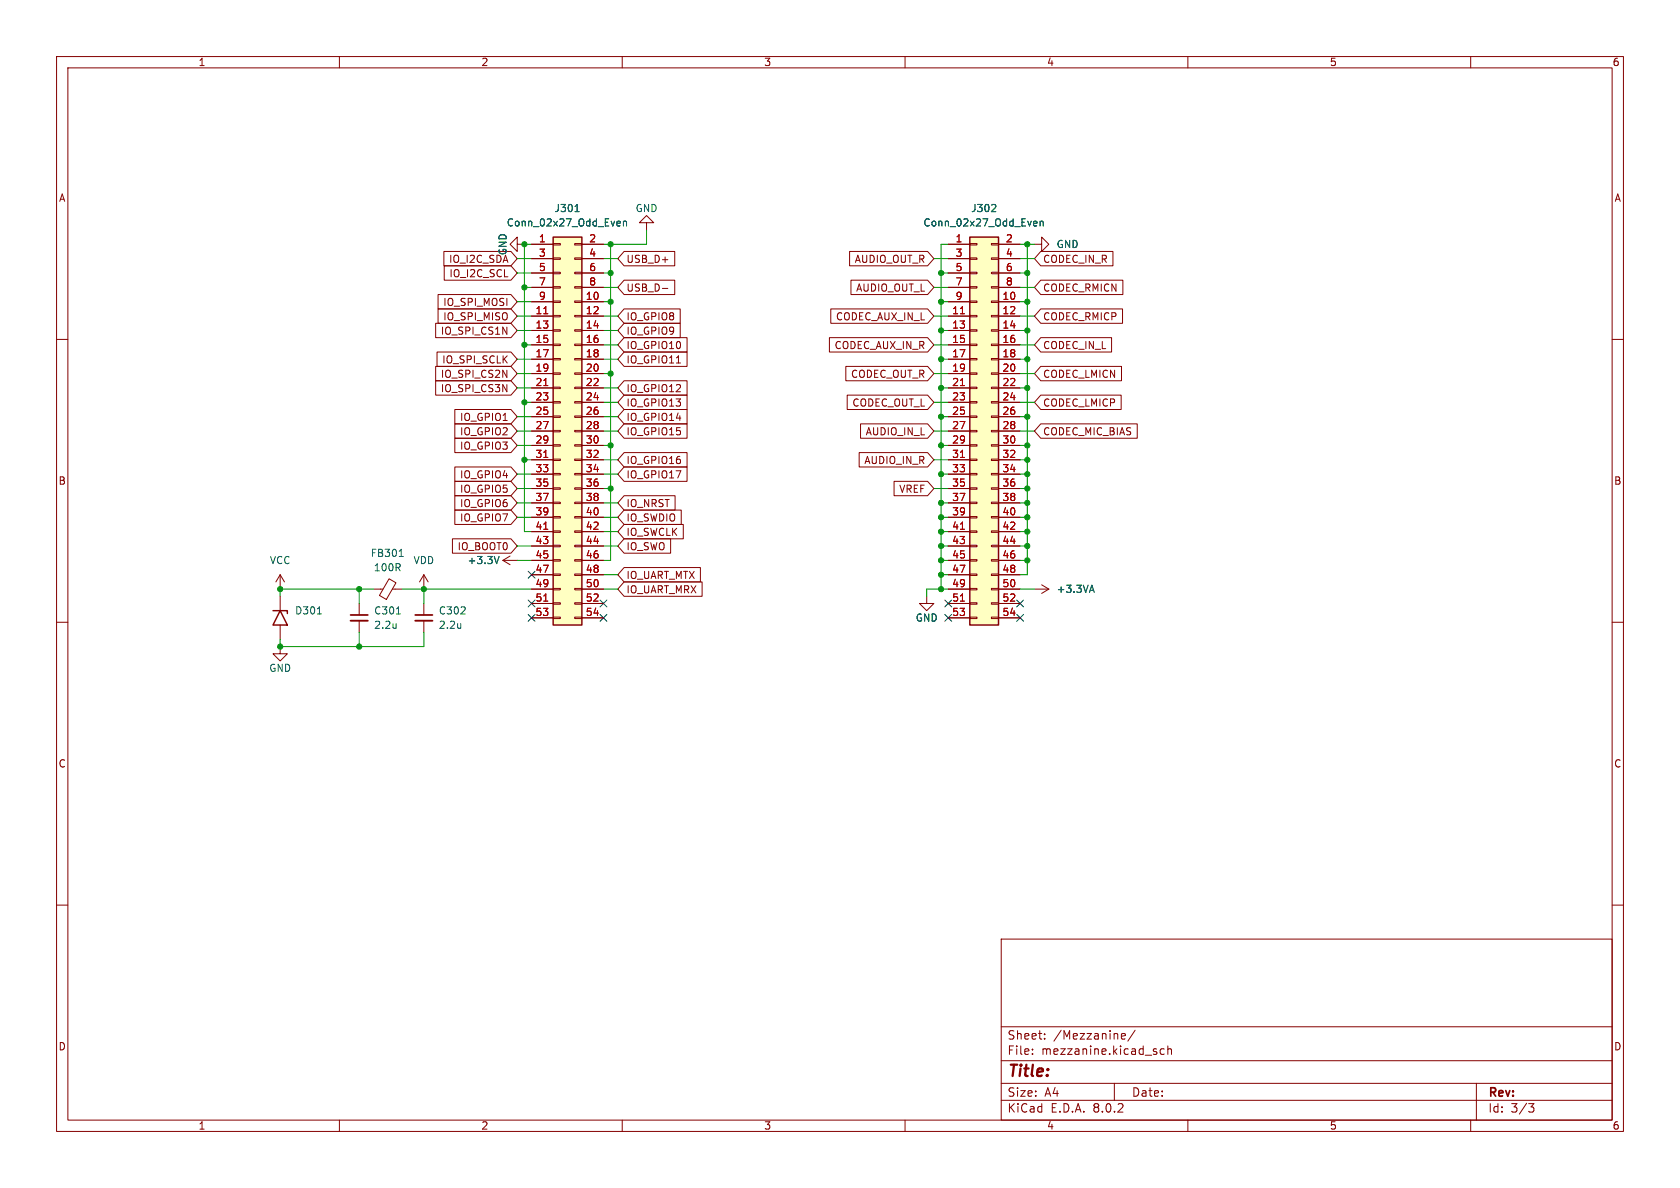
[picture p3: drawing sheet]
<svg xmlns="http://www.w3.org/2000/svg" width="297mm" height="210mm" viewBox="0 0 297 210" stroke-linecap="round" stroke-linejoin="round" font-family="sans-serif">
<g fill="none" stroke="#840000" stroke-width=".18">
<path d="M10 10h277v190h-277zM12 12h273v186h-273zM60 10v2M110 10v2M160 10v2M210 10v2M260 10v2M10 60h2M285 60h2M10 110h2M285 110h2M10 160h2"/>
<path d="M285 160h2M177 166h108v32h-108zM60 198v2M110 198v2M160 198v2M177 194.5h108M177 191.5h108M177 187.5h108M177 181.5h108M182.5 186.3v.1M182.5 185.5v.1M184.7 183.6v.1"/>
<path d="M184.7 182.8v.1M197 191.5v3M198.2 183.5l.3 .2 .4-.1M198.2 182.9l.3-.2h.2l.3 .2v.2l-.8 .1M200.7 182.1l-1.3 2M205.8 185.5l-.4-.1-.3 .3v.4l.1 .2h.6M206.5 185.5l.2-.1 .3 .1 .1 .9M206.5 184.9v1.5M210 198v2M260 198v2M261 191.5v6.5M270.2 195.1h1l-.5 .6 .4 .1 .1 .5-.3 .3h-.4"/>
</g>
<path d="M97.8 41.9h5.1v68.6h-5.1z" fill="#ffffc2"/>
<g fill="none" stroke="#840000" stroke-width=".18">
<path d="M114.3 39.4h1.3l-1.3-1.3-1.3 1.3h1.3v1.2M91.4 43.2v-1.3l-1.2 1.3 1.2 1.3v-1.3h1.3M94 43.2h3.8M94 53.3h3.8M94 55.9h3.8M94 58.4h3.8M94 45.7h3.8M94 48.3h3.8M94 50.8h3.8M97.8 58.3h1.3v.2h-1.3zM97.8 55.8h1.3v.2h-1.3zM97.8 53.2h1.3v.3h-1.3z"/>
<path d="M97.8 50.7h1.3v.2h-1.3zM97.8 48.1h1.3v.3h-1.3zM97.8 45.6h1.3v.2h-1.3zM97.8 43.1h1.3v.2h-1.3zM101.6 58.3h1.3v.2h-1.3zM101.6 55.8h1.3v.2h-1.3zM101.6 53.2h1.3v.3h-1.3zM101.6 50.7h1.3v.2h-1.3zM101.6 48.1h1.3v.3h-1.3zM101.6 45.6h1.3v.2h-1.3zM101.6 43.1h1.3v.2h-1.3zM102.9 43.2h3.8"/>
<path d="M102.9 53.3h3.8M102.9 55.9h3.8M102.9 58.4h3.8M102.9 45.7h3.8M102.9 48.3h3.8M102.9 50.8h3.8M94 61h3.8M94 63.5h3.8M94 66h3.8M94 68.6h3.8M94 71.1h3.8M94 73.7h3.8"/>
<path d="M94 76.2h3.8M94 78.7h3.8M97.8 78.6h1.3v.3h-1.3zM97.8 76.1h1.3v.2h-1.3zM97.8 73.5h1.3v.3h-1.3zM97.8 71h1.3v.2h-1.3zM97.8 68.5h1.3v.2h-1.3zM97.8 65.9h1.3v.3h-1.3zM97.8 63.4h1.3v.2h-1.3zM97.8 60.8h1.3v.3h-1.3zM101.6 78.6h1.3v.3h-1.3zM101.6 76.1h1.3v.2h-1.3z"/>
<path d="M101.6 73.5h1.3v.3h-1.3zM101.6 71h1.3v.2h-1.3zM101.6 68.5h1.3v.2h-1.3zM101.6 65.9h1.3v.3h-1.3zM101.6 63.4h1.3v.2h-1.3zM101.6 60.8h1.3v.3h-1.3zM102.9 61h3.8M102.9 63.5h3.8M102.9 66h3.8M102.9 68.6h3.8M102.9 71.1h3.8M102.9 73.7h3.8"/>
<path d="M102.9 76.2h3.8M102.9 78.7h3.8M88.9 99.1h2.5M88.9 99.1l1.3 .7M90.2 98.3l-1.3 .8M94 81.3h3.8M94 83.8h3.8M94 86.4h3.8M94 88.9h3.8M94 91.4h3.8M94 94h3.8M94 96.5h3.8"/>
<path d="M94 99.1h3.8M97.8 98.9h1.3v.3h-1.3zM97.8 96.4h1.3v.2h-1.3zM97.8 93.9h1.3v.2h-1.3zM97.8 91.3h1.3v.3h-1.3zM97.8 88.8h1.3v.2h-1.3zM97.8 86.2h1.3v.3h-1.3zM97.8 83.7h1.3v.2h-1.3zM97.8 81.2h1.3v.2h-1.3zM101.6 98.9h1.3v.3h-1.3zM101.6 96.4h1.3v.2h-1.3zM101.6 93.9h1.3v.2h-1.3z"/>
<path d="M101.6 91.3h1.3v.3h-1.3zM101.6 88.8h1.3v.2h-1.3zM101.6 86.2h1.3v.3h-1.3zM101.6 83.7h1.3v.2h-1.3zM101.6 81.2h1.3v.2h-1.3zM102.9 81.3h3.8M102.9 83.8h3.8M102.9 86.4h3.8M102.9 88.9h3.8M102.9 91.4h3.8M102.9 94h3.8M102.9 96.5h3.8"/>
<path d="M102.9 99.1h3.8M49.5 101.6l-.7 1.3M49.5 101.6v2.5M49.5 101.6l.8 1.3M63.5 106.7v2M63.5 109.7v2.1M74.9 106.7v2M74.9 109.7v2.1M94 101.6h3.8M94 104.1h3.8M94 106.7h3.8M94 109.2h3.8"/>
<path d="M97.8 109.1h1.3v.2h-1.3zM97.8 106.6h1.3v.2h-1.3zM97.8 104h1.3v.3h-1.3zM97.8 101.5h1.3v.2h-1.3zM101.6 109.1h1.3v.2h-1.3zM101.6 106.6h1.3v.2h-1.3zM101.6 104h1.3v.3h-1.3zM101.6 101.5h1.3v.2h-1.3zM102.9 101.6h3.8M102.9 104.1h3.8M102.9 106.7h3.8M102.9 109.2h3.8"/>
<path d="M163.8 105.4v1.3h1.3l-1.3 1.3-1.2-1.3h1.2"/>
</g>
<path d="M97.8 41.9h5.1v68.6h-5.1z" fill="none" stroke="#840000" stroke-width=".25"/>
<path d="M96.1 55.5h.8M96.1 68.2h.8M96.1 80.9h.8M96.1 93.6h.8M96.1 106.3h.8" fill="none" stroke="#a90000" stroke-width=".18"/>
<path d="M101.7 37.4h.7M109.2 39.1l.4 .1 .1 .2-.6 .1M109.6 39.9h-.4M110.2 39.2l.2-.1 .3 .1 .1 .7M110.2 39.1v.8M88.2 98.4l-.4 1.2M70 110.2v.9M70 111h.1M70.1 108.5h.7M81.5 110.2v.9M81.5 111h-.1" fill="none" stroke="#006464" stroke-width=".18"/>
<path d="M62 109.7h3M73.4 109.7h3.1" fill="none" stroke="#840000" stroke-width=".33"/>
<path d="M62 108.7h3M73.4 108.7h3.1" fill="none" stroke="#840000" stroke-width=".3"/>
<path d="M171.4 41.9h5.1v68.6h-5.1z" fill="#ffffc2"/>
<g fill="none" stroke="#840000" stroke-width=".18">
<path d="M77 57.1h13.3l1.1 1.3-1.1 1.3h-13.3zM77.4 52.1h12.9l1.1 1.2-1.1 1.3h-12.9zM77.4 54.6h12.9l1.1 1.3-1.1 1.3h-12.9zM78.5 44.4h11.8l1.1 1.3-1.1 1.3h-11.8zM78.5 47h11.8l1.1 1.3-1.1 1.2h-11.8zM94 43.2h3.8M94 53.3h3.8M94 55.9h3.8M94 58.4h3.8M94 45.7h3.8M94 48.3h3.8M94 50.8h3.8"/>
<path d="M102.9 43.2h3.8M102.9 53.3h3.8M102.9 55.9h3.8M102.9 58.4h3.8M102.9 45.7h3.8M102.9 48.3h3.8M102.9 50.8h3.8M110.3 59.7h11.2v2.5h-11.2l-1.1-1.2zM110.3 49.5h9v2.6h-9l-1.1-1.3zM110.3 44.4h9v2.6h-9l-1.1-1.3zM110.3 57.1h10v2.6h-10l-1.1-1.3zM110.3 54.6h10v2.6h-10l-1.1-1.3z"/>
<path d="M117.1 51h1M146.6 59.7h17.4l1.1 1.3-1.1 1.2h-17.4zM146.9 54.6h17.1l1.1 1.3-1.1 1.3h-17.1zM150.2 44.4h13.8l1.1 1.3-1.1 1.3h-13.8zM150.4 49.5h13.6l1.1 1.3-1.1 1.3h-13.6zM167.6 43.2h3.8M167.6 53.3h3.8M167.6 55.9h3.8M167.6 58.4h3.8M167.6 45.7h3.8M167.6 48.3h3.8M167.6 50.8h3.8"/>
<path d="M171.4 58.3h1.3v.2h-1.3zM171.4 55.8h1.3v.2h-1.3zM171.4 53.2h1.3v.3h-1.3zM171.4 50.7h1.3v.2h-1.3zM171.4 48.1h1.3v.3h-1.3zM171.4 45.6h1.3v.2h-1.3zM171.4 43.1h1.3v.2h-1.3zM175.3 58.3h1.2v.2h-1.2zM175.3 55.8h1.2v.2h-1.2zM175.3 53.2h1.2v.3h-1.2zM175.3 50.7h1.2v.2h-1.2zM175.3 48.1h1.2v.3h-1.2z"/>
<path d="M175.3 45.6h1.2v.2h-1.2zM175.3 43.1h1.2v.2h-1.2zM176.5 43.2h3.8M176.5 53.3h3.8M176.5 55.9h3.8M176.5 58.4h3.8M176.5 45.7h3.8M176.5 48.3h3.8M176.5 50.8h3.8M182.9 43.2h1.2v-1.3l1.3 1.3-1.3 1.3v-1.3M184 59.7h12.5v2.5h-12.5l-1.1-1.2zM184 44.4h12.8v2.6h-12.8l-1.1-1.3z"/>
<path d="M184 54.6h14.4v2.6h-14.4l-1.1-1.3zM184 49.5h14.5v2.6h-14.5l-1.1-1.3zM77 64.8h13.3l1.1 1.2-1.1 1.3h-13.3zM77 67.3h13.3l1.1 1.3-1.1 1.3h-13.3zM77.3 62.2h13l1.1 1.3-1.1 1.3h-13zM80.4 74.9h9.9l1.1 1.3-1.1 1.3h-9.9zM80.4 72.4h9.9l1.1 1.3-1.1 1.2h-9.9zM80.4 77.5h9.9l1.1 1.2-1.1 1.3h-9.9zM94 61h3.8M94 63.5h3.8M94 66h3.8M94 68.6h3.8"/>
<path d="M94 71.1h3.8M94 73.7h3.8M94 76.2h3.8M94 78.7h3.8M102.9 61h3.8M102.9 63.5h3.8M102.9 66h3.8M102.9 68.6h3.8M102.9 71.1h3.8M102.9 73.7h3.8M102.9 76.2h3.8M102.9 78.7h3.8"/>
<path d="M110.3 62.2h11.2v2.6h-11.2l-1.1-1.3zM110.3 67.3h11.2v2.6h-11.2l-1.1-1.3zM110.3 69.8h11.2v2.6h-11.2l-1.1-1.3zM110.3 74.9h11.2v2.6h-11.2l-1.1-1.3zM110.3 72.4h11.2v2.5h-11.2l-1.1-1.2zM119.6 64.2h.7M149.5 64.8h14.5l1.1 1.2-1.1 1.3h-14.5zM149.8 69.8h14.2l1.1 1.3-1.1 1.3h-14.2zM152.1 74.9h11.9l1.1 1.3-1.1 1.3h-11.9zM167.6 61h3.8M167.6 63.5h3.8M167.6 66h3.8"/>
<path d="M167.6 68.6h3.8M167.6 71.1h3.8M167.6 73.7h3.8M167.6 76.2h3.8M167.6 78.7h3.8M171.4 78.6h1.3v.3h-1.3zM171.4 76.1h1.3v.2h-1.3zM171.4 73.5h1.3v.3h-1.3zM171.4 71h1.3v.2h-1.3zM171.4 68.5h1.3v.2h-1.3zM171.4 65.9h1.3v.3h-1.3zM171.4 63.4h1.3v.2h-1.3z"/>
<path d="M171.4 60.8h1.3v.3h-1.3zM175.3 78.6h1.2v.3h-1.2zM175.3 76.1h1.2v.2h-1.2zM175.3 73.5h1.2v.3h-1.2zM175.3 71h1.2v.2h-1.2zM175.3 68.5h1.2v.2h-1.2zM175.3 65.9h1.2v.3h-1.2zM175.3 63.4h1.2v.2h-1.2zM175.3 60.8h1.2v.3h-1.2zM176.5 61h3.8M176.5 63.5h3.8M176.5 66h3.8"/>
<path d="M176.5 68.6h3.8M176.5 71.1h3.8M176.5 73.7h3.8M176.5 76.2h3.8M176.5 78.7h3.8M184 64.8h14.3v2.5h-14.3l-1.1-1.3zM184 69.8h14.2v2.6h-14.2l-1.1-1.3zM184 74.9h17v2.6h-17l-1.1-1.3zM80 95.2h10.3l1.1 1.3-1.1 1.3h-10.3zM80.4 82.5h9.9l1.1 1.3-1.1 1.3h-9.9zM80.4 85.1h9.9l1.1 1.3-1.1 1.2h-9.9zM80.4 90.2h9.9l1.1 1.2-1.1 1.3h-9.9z"/>
<path d="M80.4 87.6h9.9l1.1 1.3-1.1 1.3h-9.9zM94 81.3h3.8M94 83.8h3.8M94 86.4h3.8M94 88.9h3.8M94 91.4h3.8M94 94h3.8M94 96.5h3.8M94 99.1h3.8M102.9 81.3h3.8M102.9 83.8h3.8M102.9 86.4h3.8"/>
<path d="M102.9 88.9h3.8M102.9 91.4h3.8M102.9 94h3.8M102.9 96.5h3.8M102.9 99.1h3.8M110.3 95.2h8.3v2.6h-8.3l-1.1-1.3zM110.3 92.7h10.5v2.6h-10.5l-1.1-1.3zM110.3 87.6h9v2.6h-9l-1.1-1.3zM110.3 90.2h10.1v2.5h-10.1l-1.1-1.3zM110.3 80h11.2v2.6h-11.2l-1.1-1.3zM110.3 82.5h11.2v2.6h-11.2l-1.1-1.3zM151.9 80h12.1l1.1 1.3-1.1 1.3h-12.1z"/>
<path d="M158.1 85.1h5.9l1.1 1.3-1.1 1.2h-5.9zM167.6 81.3h3.8M167.6 83.8h3.8M167.6 86.4h3.8M167.6 88.9h3.8M167.6 91.4h3.8M167.6 94h3.8M167.6 96.5h3.8M167.6 99.1h3.8M171.4 98.9h1.3v.3h-1.3zM171.4 96.4h1.3v.2h-1.3zM171.4 93.9h1.3v.2h-1.3z"/>
<path d="M171.4 91.3h1.3v.3h-1.3zM171.4 88.8h1.3v.2h-1.3zM171.4 86.2h1.3v.3h-1.3zM171.4 83.7h1.3v.2h-1.3zM171.4 81.2h1.3v.2h-1.3zM175.3 98.9h1.2v.3h-1.2zM175.3 96.4h1.2v.2h-1.2zM175.3 93.9h1.2v.2h-1.2zM175.3 91.3h1.2v.3h-1.2zM175.3 88.8h1.2v.2h-1.2zM175.3 86.2h1.2v.3h-1.2zM175.3 83.7h1.2v.2h-1.2z"/>
<path d="M175.3 81.2h1.2v.2h-1.2zM176.5 81.3h3.8M176.5 83.8h3.8M176.5 86.4h3.8M176.5 88.9h3.8M176.5 91.4h3.8M176.5 94h3.8M176.5 96.5h3.8M176.5 99.1h3.8M49.5 114.3v1.3h1.3l-1.3 1.2-1.2-1.2h1.2M49.5 105.4v2.6M49.5 110.5v2.5"/>
<path d="M66 104.1h1.7M68.8 102.3l1.2 .7-1.7 3-1.2-.7zM69.4 104.1h1.7M74.9 101.6l-.7 1.3M74.9 101.6v2.5M74.9 101.6l.8 1.3M94 101.6h3.8M94 104.1h3.8M94 106.7h3.8M94 109.2h3.8M102.9 101.6h3.8M102.9 104.1h3.8"/>
<path d="M102.9 106.7h3.8M102.9 109.2h3.8M110.3 102.9h13.8v2.5h-13.8l-1.1-1.3zM110.3 100.3h13.5v2.6h-13.5l-1.1-1.3zM167.6 101.6h3.8M167.6 104.1h3.8M167.6 106.7h3.8M167.6 109.2h3.8M171.4 109.1h1.3v.2h-1.3zM171.4 106.6h1.3v.2h-1.3zM171.4 104h1.3v.3h-1.3zM171.4 101.5h1.3v.2h-1.3z"/>
<path d="M175.3 109.1h1.2v.2h-1.2zM175.3 106.6h1.2v.2h-1.2zM175.3 104h1.2v.3h-1.2zM175.3 101.5h1.2v.2h-1.2zM176.5 101.6h3.8M176.5 104.1h3.8M176.5 106.7h3.8M176.5 109.2h3.8M182.9 104.1h2.5M184.1 103.4l1.3 .7M185.4 104.1l-1.3 .8"/>
</g>
<path d="M171.4 41.9h5.1v68.6h-5.1zM48.3 108h2.5v.5M49.5 108l1.3 2.5h-2.5z" fill="none" stroke="#840000" stroke-width=".25"/>
<path d="M96.1 55.5h.8M169.8 55.5h.7M96.1 68.2h.8M169.8 68.2h.7M96.1 80.9h.8M96.1 93.6h.8M169.8 80.9h.7M169.8 93.6h.7M96.1 106.3h.8M169.8 106.3h.7" fill="none" stroke="#a90000" stroke-width=".18"/>
<g fill="none" stroke="#006464" stroke-width=".18">
<path d="M101.7 37.4h.7M109.2 39.1l.4 .1 .1 .2-.6 .1M109.6 39.9h-.4M110.2 39.2l.2-.1 .3 .1 .1 .7M110.2 39.1v.8M175.9 36.2l.1 .2v.3l-.7 .7h.7M182.9 39.1l.4 .1v.2l-.6 .1M183.3 39.9h-.4M183.9 39.2l.2-.1 .3 .1v.7M183.9 39.1v.8M70.6 98.4h.7M70.8 97.3l.1-.2v1.3"/>
<path d="M88.2 98.4l-.4 1.2M56.1 108.5h.7M192.7 104.4h.6M193 103.4l.5 1.3"/>
</g>
<g fill="none" stroke="#009600" stroke-width=".18">
<path d="M91.4 45.7h2.6M91.4 53.3h2.6M91.4 48.3h2.6M91.4 55.9h2.6M91.4 58.4h2.6M92.7 50.8h1.3M94 43.2h-1.3v50.8h1.3M106.7 45.7h2.5M106.7 53.3h1.2M106.7 48.3h1.2M106.7 55.9h2.5M106.7 58.4h2.5"/>
<path d="M106.7 50.8h2.5M107.9 43.2v55.9h-1.2M114.3 40.6v2.6h-7.6M165.1 45.7h2.5M165.1 55.9h2.5M165.1 50.8h2.5M166.4 53.3h1.2M166.4 48.3h1.2M166.4 58.4h1.2M167.6 43.2h-1.2v60.9M180.3 45.7h2.6M180.3 53.3h1.3"/>
<path d="M180.3 43.2h2.6M180.3 48.3h1.3M180.3 55.9h2.6M180.3 58.4h1.3M180.3 50.8h2.6M181.6 43.2v58.4h-1.3M91.4 76.2h2.6M91.4 63.5h2.6M91.4 68.6h2.6M91.4 66h2.6M91.4 78.7h2.6M91.4 73.7h2.6"/>
<path d="M92.7 71.1h1.3M92.7 61h1.3M106.7 76.2h2.5M106.7 71.1h2.5M106.7 61h2.5M106.7 63.5h2.5M106.7 68.6h2.5M106.7 66h1.2M106.7 78.7h1.2M106.7 73.7h2.5M165.1 76.2h2.5M165.1 71.1h2.5"/>
<path d="M165.1 61h2.5M165.1 66h2.5M166.4 63.5h1.2M166.4 68.6h1.2M166.4 78.7h1.2M166.4 73.7h1.2M180.3 76.2h2.6M180.3 71.1h2.6M180.3 61h2.6M180.3 63.5h1.3M180.3 68.6h1.3M180.3 66h2.6"/>
<path d="M180.3 78.7h1.3M180.3 73.7h1.3M91.4 86.4h2.6M91.4 96.5h2.6M91.4 99.1h2.6M91.4 88.9h2.6M91.4 91.4h2.6M91.4 83.8h2.6M92.7 81.3h1.3M106.7 86.4h1.2M106.7 96.5h2.5M106.7 81.3h2.5"/>
<path d="M106.7 88.9h2.5M106.7 94h2.5M106.7 91.4h2.5M106.7 83.8h2.5M165.1 86.4h2.5M165.1 81.3h2.5M166.4 96.5h1.2M166.4 99.1h1.2M166.4 88.9h1.2M166.4 94h1.2M166.4 91.4h1.2M166.4 83.8h1.2"/>
<path d="M180.3 86.4h1.3M180.3 96.5h1.3M180.3 81.3h1.3M180.3 99.1h1.3M180.3 88.9h1.3M180.3 94h1.3M180.3 91.4h1.3M180.3 83.8h1.3M63.5 104.1v2.6M63.5 111.8v2.5M66 104.1h-16.5v1.3M71.1 104.1h22.9"/>
<path d="M74.9 111.8v2.5h-25.4v-1.3M74.9 104.1v2.6M106.7 104.1h2.5M106.7 101.6h2.5M166.4 101.6h1.2M167.6 104.1h-3.8v1.3M180.3 104.1h2.6"/>
</g>
<g fill="none" stroke="#000084" stroke-width=".18">
<path d="M93.4 106.1l1.2 1.2M93.4 108.6l1.2 1.2M93.4 101l1.2 1.2M94.6 106.1l-1.2 1.2M94.6 108.6l-1.2 1.2M94.6 101l-1.2 1.2M106.1 108.6l1.2 1.2M106.1 106.1l1.2 1.2M107.3 108.6l-1.2 1.2M107.3 106.1l-1.2 1.2M167 106.1l1.2 1.2M167 108.6l1.2 1.2"/>
<path d="M168.2 106.1l-1.2 1.2M168.2 108.6l-1.2 1.2M179.7 108.6l1.2 1.2M179.7 106.1l1.2 1.2M180.9 108.6l-1.2 1.2M180.9 106.1l-1.2 1.2"/>
</g>
<g fill="#009600" stroke="#009600" stroke-width=".18">
<circle cx="74.9" cy="104.1" r=".46"/>
<circle cx="63.5" cy="104.1" r=".46"/>
<circle cx="49.5" cy="114.3" r=".46"/>
<circle cx="63.5" cy="114.3" r=".46"/>
<circle cx="49.5" cy="104.1" r=".46"/>
<circle cx="92.7" cy="71.1" r=".46"/>
<circle cx="92.7" cy="81.3" r=".46"/>
<circle cx="92.7" cy="43.2" r=".46"/>
<circle cx="107.9" cy="43.2" r=".46"/>
<circle cx="107.9" cy="48.3" r=".46"/>
<circle cx="107.9" cy="53.3" r=".46"/>
<circle cx="92.7" cy="61" r=".46"/>
<circle cx="92.7" cy="50.8" r=".46"/>
<circle cx="107.9" cy="86.4" r=".46"/>
<circle cx="107.9" cy="66" r=".46"/>
<circle cx="107.9" cy="78.7" r=".46"/>
<circle cx="166.4" cy="88.9" r=".46"/>
<circle cx="181.6" cy="91.4" r=".46"/>
<circle cx="181.6" cy="88.9" r=".46"/>
<circle cx="181.6" cy="78.7" r=".46"/>
<circle cx="181.6" cy="83.8" r=".46"/>
<circle cx="181.6" cy="81.3" r=".46"/>
<circle cx="181.6" cy="73.7" r=".46"/>
<circle cx="181.6" cy="86.4" r=".46"/>
<circle cx="166.4" cy="53.3" r=".46"/>
<circle cx="181.6" cy="53.3" r=".46"/>
<circle cx="181.6" cy="58.4" r=".46"/>
<circle cx="181.6" cy="48.3" r=".46"/>
<circle cx="181.6" cy="43.2" r=".46"/>
<circle cx="166.4" cy="48.3" r=".46"/>
<circle cx="166.4" cy="101.6" r=".46"/>
<circle cx="166.4" cy="96.5" r=".46"/>
<circle cx="166.4" cy="104.1" r=".46"/>
<circle cx="166.4" cy="99.1" r=".46"/>
<circle cx="181.6" cy="99.1" r=".46"/>
<circle cx="181.6" cy="96.5" r=".46"/>
<circle cx="166.4" cy="94" r=".46"/>
<circle cx="166.4" cy="91.4" r=".46"/>
<circle cx="181.6" cy="94" r=".46"/>
<circle cx="181.6" cy="68.6" r=".46"/>
<circle cx="166.4" cy="78.7" r=".46"/>
<circle cx="166.4" cy="73.7" r=".46"/>
<circle cx="166.4" cy="83.8" r=".46"/>
<circle cx="166.4" cy="58.4" r=".46"/>
<circle cx="166.4" cy="63.5" r=".46"/>
<circle cx="166.4" cy="68.6" r=".46"/>
<circle cx="181.6" cy="63.5" r=".46"/>
</g>
<text font-size="2.8" fill="#840000" x="178" y="190.9">Title:</text>
<g font-size="2.1" fill="#840000">
<text x="178" y="184">Sheet:</text>
<text x="186.2" y="184">/Mezzanine/</text>
<text x="178" y="186.7">File:</text>
<text x="184.1" y="186.7">mezzanine.kicad_sch</text>
<text x="178" y="196.9">KiCad</text>
<text x="178" y="194.1">Size:</text>
<text x="184.7" y="194.1">A4</text>
<text x="185.7" y="196.9">E.D.A.</text>
<text x="193.3" y="196.9">8.0.2</text>
<text x="200" y="194.1">Date:</text>
<text x="263" y="194.3">Rev:</text>
<text x="263" y="196.9">Id:</text>
<text x="267.1" y="196.9">3/3</text>
</g>
<g font-size="1.8" fill="#840000">
<text x="35" y="11.9">1</text>
<text x="85" y="11.9">2</text>
<text x="135" y="11.9">3</text>
<text x="185" y="11.9">4</text>
<text x="235" y="11.9">5</text>
<text x="285" y="11.9">6</text>
<text x="10.3" y="35.9">A</text>
<text x="285.3" y="35.9">A</text>
<text x="79.3" y="46.7">IO_I2C_SDA</text>
<text x="110.6" y="46.7">USB_D+</text>
<text x="151" y="46.7">AUDIO_OUT_R</text>
<text x="184.3" y="46.7">CODEC_IN_R</text>
<text x="79.3" y="49.2">IO_I2C_SCL</text>
<text x="110.6" y="51.8">USB_D-</text>
<text x="151.3" y="51.8">AUDIO_OUT_L</text>
<text x="184.3" y="51.8">CODEC_RMICN</text>
<text x="77.8" y="59.4">IO_SPI_CS1N</text>
<text x="78.3" y="54.3">IO_SPI_MOSI</text>
<text x="78.3" y="56.8">IO_SPI_MISO</text>
<text x="110.6" y="59.4">IO_GPIO9</text>
<text x="110.6" y="56.8">IO_GPIO8</text>
<text x="147.7" y="56.8">CODEC_AUX_IN_L</text>
<text x="184.3" y="56.8">CODEC_RMICP</text>
<text x="78.1" y="64.5">IO_SPI_SCLK</text>
<text x="110.6" y="64.5">IO_GPIO11</text>
<text x="110.6" y="61.9">IO_GPIO10</text>
<text x="147.4" y="61.9">CODEC_AUX_IN_R</text>
<text x="184.3" y="61.9">CODEC_IN_L</text>
<text x="77.8" y="67">IO_SPI_CS2N</text>
<text x="77.8" y="69.5">IO_SPI_CS3N</text>
<text x="110.6" y="69.5">IO_GPIO12</text>
<text x="150.3" y="67">CODEC_OUT_R</text>
<text x="184.3" y="67">CODEC_LMICN</text>
<text x="81.2" y="77.2">IO_GPIO2</text>
<text x="81.2" y="74.6">IO_GPIO1</text>
<text x="110.6" y="72.1">IO_GPIO13</text>
<text x="110.6" y="77.2">IO_GPIO15</text>
<text x="110.6" y="74.6">IO_GPIO14</text>
<text x="150.6" y="72.1">CODEC_OUT_L</text>
<text x="152.9" y="77.2">AUDIO_IN_L</text>
<text x="184.3" y="72.1">CODEC_LMICP</text>
<text x="184.3" y="77.2">CODEC_MIC_BIAS</text>
<text x="81.2" y="79.7">IO_GPIO3</text>
<text x="110.6" y="82.2">IO_GPIO16</text>
<text x="152.7" y="82.2">AUDIO_IN_R</text>
<text x="10.3" y="85.9">B</text>
<text x="81.2" y="84.8">IO_GPIO4</text>
<text x="81.2" y="87.3">IO_GPIO5</text>
<text x="81.2" y="89.9">IO_GPIO6</text>
<text x="110.6" y="89.9">IO_NRST</text>
<text x="110.6" y="84.8">IO_GPIO17</text>
<text x="158.9" y="87.3">VREF</text>
<text x="285.3" y="85.9">B</text>
<text x="81.2" y="92.4">IO_GPIO7</text>
<text x="110.6" y="94.9">IO_SWCLK</text>
<text x="110.6" y="92.4">IO_SWDIO</text>
<text x="80.8" y="97.5">IO_BOOT0</text>
<text x="110.6" y="97.5">IO_SWO</text>
<text x="110.6" y="105.1">IO_UART_MRX</text>
<text x="110.6" y="102.6">IO_UART_MTX</text>
<text x="10.3" y="135.9">C</text>
<text x="285.3" y="135.9">C</text>
<text x="10.3" y="185.9">D</text>
<text x="285.3" y="185.9">D</text>
<text x="35" y="199.9">1</text>
<text x="85" y="199.9">2</text>
<text x="135" y="199.9">3</text>
<text x="185" y="199.9">4</text>
<text x="235" y="199.9">5</text>
<text x="285" y="199.9">6</text>
</g>
<g font-size="1.8" fill="#006464">
<text x="89.5" y="40.2">Conn_02x27_Odd_Even</text>
<text x="97.9" y="37.7">J301</text>
<text x="112.3" y="37.7">GND</text>
<text x="163.2" y="40.2">Conn_02x27_Odd_Even</text>
<text x="171.6" y="37.7">J302</text>
<text x="89.8" y="45.2" transform="rotate(-90 89.8 45.2)">GND</text>
<text x="186.7" y="44">GND</text>
<text x="47.6" y="99.9">VCC</text>
<text x="65.4" y="98.7">FB301</text>
<text x="66" y="101.2">100R</text>
<text x="73" y="99.9">VDD</text>
<text x="82.6" y="99.9">+3.3V</text>
<text x="186.7" y="105">+3.3VA</text>
<text x="52.1" y="108.8">D301</text>
<text x="66" y="108.8">C301</text>
<text x="66" y="111.4">2.2u</text>
<text x="77.5" y="108.8">C302</text>
<text x="77.5" y="111.4">2.2u</text>
<text x="161.8" y="110.1">GND</text>
<text x="47.5" y="119">GND</text>
</g>
<g font-size="1.8" fill="#a90000">
<text x="95.2" y="42.9">1</text>
<text x="95.2" y="45.5">3</text>
<text x="104.1" y="42.9">2</text>
<text x="104.1" y="45.5">4</text>
<text x="168.8" y="42.9">1</text>
<text x="168.8" y="45.5">3</text>
<text x="177.7" y="42.9">2</text>
<text x="177.7" y="45.5">4</text>
<text x="95.2" y="48">5</text>
<text x="95.2" y="50.5">7</text>
<text x="95.2" y="53.1">9</text>
<text x="103.5" y="53.1">10</text>
<text x="104.1" y="48">6</text>
<text x="104.1" y="50.5">8</text>
<text x="168.8" y="48">5</text>
<text x="168.8" y="50.5">7</text>
<text x="168.8" y="53.1">9</text>
<text x="177.1" y="53.1">10</text>
<text x="177.7" y="48">6</text>
<text x="177.7" y="50.5">8</text>
<text x="94.6" y="55.6">11</text>
<text x="94.6" y="58.2">13</text>
<text x="103.5" y="55.6">12</text>
<text x="103.5" y="58.2">14</text>
<text x="168.2" y="55.6">11</text>
<text x="168.2" y="58.2">13</text>
<text x="177.1" y="55.6">12</text>
<text x="177.1" y="58.2">14</text>
<text x="94.6" y="60.7">15</text>
<text x="94.6" y="63.2">17</text>
<text x="94.6" y="65.8">19</text>
<text x="103.5" y="60.7">16</text>
<text x="103.5" y="63.2">18</text>
<text x="103.5" y="65.8">20</text>
<text x="168.2" y="60.7">15</text>
<text x="168.2" y="63.2">17</text>
<text x="168.2" y="65.8">19</text>
<text x="177.1" y="60.7">16</text>
<text x="177.1" y="63.2">18</text>
<text x="177.1" y="65.8">20</text>
<text x="94.6" y="68.3">21</text>
<text x="94.6" y="70.9">23</text>
<text x="103.5" y="68.3">22</text>
<text x="103.5" y="70.9">24</text>
<text x="168.2" y="68.3">21</text>
<text x="168.2" y="70.9">23</text>
<text x="177.1" y="68.3">22</text>
<text x="177.1" y="70.9">24</text>
<text x="94.6" y="73.4">25</text>
<text x="94.6" y="75.9">27</text>
<text x="103.5" y="73.4">26</text>
<text x="103.5" y="75.9">28</text>
<text x="168.2" y="73.4">25</text>
<text x="168.2" y="75.9">27</text>
<text x="177.1" y="73.4">26</text>
<text x="177.1" y="75.9">28</text>
<text x="94.6" y="78.5">29</text>
<text x="94.6" y="81">31</text>
<text x="94.6" y="83.6">33</text>
<text x="103.5" y="78.5">30</text>
<text x="103.5" y="81">32</text>
<text x="103.5" y="83.6">34</text>
<text x="168.2" y="78.5">29</text>
<text x="168.2" y="81">31</text>
<text x="168.2" y="83.6">33</text>
<text x="177.1" y="78.5">30</text>
<text x="177.1" y="81">32</text>
<text x="177.1" y="83.6">34</text>
<text x="94.6" y="86.1">35</text>
<text x="94.6" y="88.6">37</text>
<text x="103.5" y="86.1">36</text>
<text x="103.5" y="88.6">38</text>
<text x="168.2" y="86.1">35</text>
<text x="168.2" y="88.6">37</text>
<text x="177.1" y="86.1">36</text>
<text x="177.1" y="88.6">38</text>
<text x="94.6" y="91.2">39</text>
<text x="94.6" y="93.7">41</text>
<text x="103.5" y="91.2">40</text>
<text x="103.5" y="93.7">42</text>
<text x="168.2" y="91.2">39</text>
<text x="168.2" y="93.7">41</text>
<text x="177.1" y="91.2">40</text>
<text x="177.1" y="93.7">42</text>
<text x="94.6" y="96.3">43</text>
<text x="94.6" y="98.8">45</text>
<text x="94.6" y="101.3">47</text>
<text x="103.5" y="96.3">44</text>
<text x="103.5" y="98.8">46</text>
<text x="103.5" y="101.3">48</text>
<text x="168.2" y="96.3">43</text>
<text x="168.2" y="98.8">45</text>
<text x="168.2" y="101.3">47</text>
<text x="177.1" y="96.3">44</text>
<text x="177.1" y="98.8">46</text>
<text x="177.1" y="101.3">48</text>
<text x="94.6" y="103.9">49</text>
<text x="94.6" y="106.4">51</text>
<text x="103.5" y="103.9">50</text>
<text x="103.5" y="106.4">52</text>
<text x="168.2" y="103.9">49</text>
<text x="168.2" y="106.4">51</text>
<text x="177.1" y="103.9">50</text>
<text x="177.1" y="106.4">52</text>
<text x="94.6" y="109">53</text>
<text x="103.5" y="109">54</text>
<text x="168.2" y="109">53</text>
<text x="177.1" y="109">54</text>
</g>
</svg>
